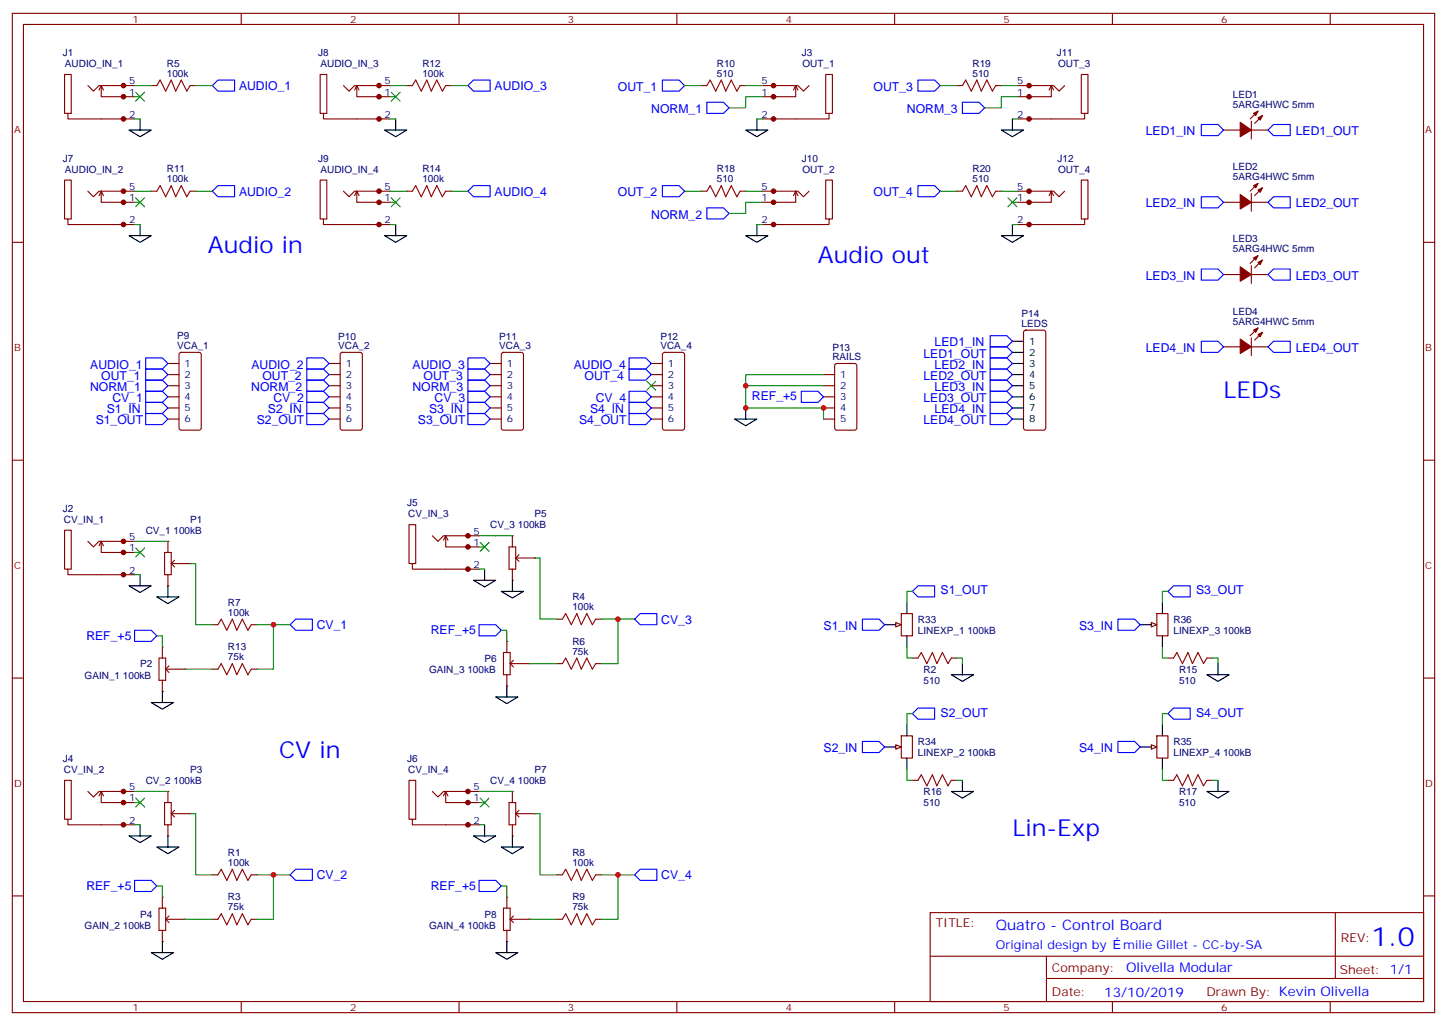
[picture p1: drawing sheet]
<svg xmlns="http://www.w3.org/2000/svg" width="460mm" height="325mm" viewBox="0 0 460 325" stroke-linecap="round" stroke-linejoin="round" font-family="sans-serif">
<g fill="none" stroke="#870000" stroke-width=".35">
<path d="M3.9 4.2h451.6v317.2h-451.6zM7.4 7.8h444.5v310.1h-444.5zM76.6 4.2v3.6M145.7 4.2v3.6M214.9 4.2v3.6M284 4.2v3.6M353.2 4.2v3.6M422.3 4.2v3.6M3.9 76.9h3.5M451.9 76.9h3.6M3.9 146h3.5M451.9 146h3.6"/>
<path d="M3.9 215.2h3.5M50.5 208.8h2.1v7.1h-2.1zM51.5 205.3v3.5M51.5 215.9v3.5M53 212.4h5.6M53.7 211.3l-1.1 1.1 1.1 1M67.4 212.4h1.8l1-1.8 1.8 3.5 1.8-3.5 1.4 3.5 1.7-3.5 1.8 3.5 1.1-1.7h1.7M451.9 215.2h3.6M3.9 284.3h3.5M295.3 289.6h156.6v28.3h-156.6zM423.9 289.7v20.8M451.9 284.3h3.6"/>
<path d="M76.6 317.9v3.5M145.7 317.9v3.5M214.9 317.9v3.5M284 317.9v3.5M295.3 303.5h156.5M332.2 310.5h119.6M332.2 303.5v14.1M353.2 317.9v3.5M422.3 317.9v3.5"/>
</g>
<g fill="#870000">
<circle cx="51.5" cy="219.4" r=".18"/>
<circle cx="51.5" cy="205.3" r=".18"/>
<circle cx="58.6" cy="212.4" r=".18"/>
</g>
<path d="M52.2 175.3h2.2v7.1h-2.2zM53.3 171.8v3.5M54.7 178.9h5.7M55.4 177.8l-1 1.1 1 1M53.3 182.4v3.5M67.4 198.3h1.8l1-1.8 1.8 3.5 1.8-3.5 1.4 3.5 1.7-3.5 1.8 3.5 1.1-1.7h1.7" fill="none" stroke="#870000" stroke-width=".35"/>
<g fill="#870000">
<circle cx="53.3" cy="185.9" r=".18"/>
<circle cx="53.3" cy="171.8" r=".18"/>
<circle cx="60.4" cy="178.9" r=".18"/>
</g>
<g fill="none" stroke="#870000" stroke-width=".35">
<path d="M21.6 36h1v-12.4h-2.1v12.4h1.1v1.7h21.1M27.9 27.2l1.8 1.7 1.7-1.7h11.3M32.1 27.2v3.5h10.6M32.1 27.2l.7 1.4M32.1 27.2l-.7 1.4M48 27.2h1.8l1-1.8 1.8 3.5 1.8-3.5 1.4 3.5 1.7-3.5 1.8 3.5 1.1-1.7h1.7M222.6 27.2h1.8l1.1-1.8 1.7 3.5 1.8-3.5 1.4 3.5 1.8-3.5 1.7 3.5 1.1-1.7h1.7M242 27.2h11.3l1.8 1.7 1.8-1.7M252.6 27.2v3.5h-10.6M252.6 27.2l-.7 1.4M252.6 27.2l.7 1.4M263.2 36h-1.1v-12.4h2.2v12.4h-1.1v1.7h-21.2"/>
<path d="M27.9 171.8l1.8 1.8 1.7-1.8h11.3M32.1 171.8v3.5h10.6M32.1 171.8l.7 1.4M32.1 171.8l-.7 1.4M21.6 180.6h1v-12.3h-2.1v12.3h1.1v1.8h21.1M289.7 208.8h1.7l1.1-1.7 1.8 3.5 1.7-3.5 1.4 3.5 1.8-3.5 1.8 3.5 1-1.8h1.8M21.6 260h1v-12.4h-2.1v12.4h1.1v1.8h21.1M27.9 251.2l1.8 1.7 1.7-1.7h11.3M32.1 251.2v3.5h10.6M32.1 251.2l.7 1.4M32.1 251.2l-.7 1.4M52.2 254.7h2.2v7.1h-2.2z"/>
<path d="M53.3 251.2v3.5M54.7 258.2h5.7M55.4 257.2l-1 1 1 1.1M53.3 261.8v3.5"/>
</g>
<g fill="#870000" stroke="#870000" stroke-width=".35">
<circle cx="39.2" cy="171.8" r=".71"/>
<circle cx="39.2" cy="175.3" r=".71"/>
<circle cx="39.2" cy="182.4" r=".71"/>
<circle cx="39.2" cy="27.2" r=".71"/>
<circle cx="39.2" cy="30.7" r=".71"/>
<circle cx="39.2" cy="37.7" r=".71"/>
<circle cx="245.6" cy="27.2" r=".71"/>
<circle cx="245.6" cy="30.7" r=".71"/>
<circle cx="245.6" cy="37.7" r=".71"/>
<circle cx="39.2" cy="251.2" r=".71"/>
<circle cx="39.2" cy="254.7" r=".71"/>
<circle cx="39.2" cy="261.8" r=".71"/>
</g>
<g fill="#870000">
<circle cx="53.3" cy="265.3" r=".18"/>
<circle cx="53.3" cy="251.2" r=".18"/>
<circle cx="60.4" cy="258.2" r=".18"/>
</g>
<path d="M67.4 277.6h1.8l1-1.7 1.8 3.5 1.8-3.5 1.4 3.5 1.7-3.5 1.8 3.5 1.1-1.8h1.7M50.5 288.2h2.1v7.1h-2.1zM51.5 284.7v3.5M51.5 295.3v3.5M53 291.7h5.6M53.7 290.7l-1.1 1 1.1 1.1" fill="none" stroke="#870000" stroke-width=".35"/>
<g fill="#870000">
<circle cx="51.5" cy="298.8" r=".18"/>
<circle cx="51.5" cy="284.7" r=".18"/>
<circle cx="58.6" cy="291.7" r=".18"/>
</g>
<path d="M130.9 178.9h1.1v-12.4h-2.1v12.4h1v1.7h21.2M137.3 170l1.7 1.8 1.8-1.8h11.3M141.5 170v3.6h10.6M141.5 170l.7 1.4M141.5 170l-.7 1.4M161.6 173.6h2.1v7h-2.1zM162.7 170v3.6M164.1 177.1h5.6M164.8 176l-1.1 1.1 1.1 1.1M162.7 180.6v3.5M67.4 291.7h1.8l1-1.7 1.8 3.5 1.8-3.5 1.4 3.5 1.7-3.5 1.8 3.5 1.1-1.8h1.7" fill="none" stroke="#870000" stroke-width=".35"/>
<g fill="#870000" stroke="#870000" stroke-width=".35">
<circle cx="148.6" cy="170" r=".71"/>
<circle cx="148.6" cy="173.6" r=".71"/>
<circle cx="148.6" cy="180.6" r=".71"/>
</g>
<g fill="#870000">
<circle cx="162.7" cy="184.1" r=".18"/>
<circle cx="162.7" cy="170" r=".18"/>
<circle cx="169.7" cy="177.1" r=".18"/>
</g>
<path d="M176.8 196.5h1.7l1.1-1.8 1.8 3.6 1.7-3.6 1.4 3.6 1.8-3.6 1.8 3.6 1-1.8h1.8M159.8 207.1h2.2v7h-2.2zM160.9 203.6v3.5M160.9 214.1v3.6M162.3 210.6h5.7M163 209.5l-1 1.1 1 1.1" fill="none" stroke="#870000" stroke-width=".35"/>
<g fill="#870000">
<circle cx="160.9" cy="217.7" r=".18"/>
<circle cx="160.9" cy="203.6" r=".18"/>
<circle cx="168" cy="210.6" r=".18"/>
</g>
<path d="M176.8 210.6h1.7l1.1-1.8 1.8 3.6 1.7-3.6 1.4 3.6 1.8-3.6 1.8 3.6 1-1.8h1.8M130.9 260h1.1v-12.4h-2.1v12.4h1v1.8h21.2M137.3 251.2l1.7 1.7 1.8-1.7h11.3M141.5 251.2v3.5h10.6M141.5 251.2l.7 1.4M141.5 251.2l-.7 1.4M161.6 254.7h2.1v7.1h-2.1zM162.7 251.2v3.5M164.1 258.2h5.6M164.8 257.2l-1.1 1 1.1 1.1M162.7 261.8v3.5" fill="none" stroke="#870000" stroke-width=".35"/>
<g fill="#870000" stroke="#870000" stroke-width=".35">
<circle cx="148.6" cy="251.2" r=".71"/>
<circle cx="148.6" cy="254.7" r=".71"/>
<circle cx="148.6" cy="261.8" r=".71"/>
</g>
<g fill="#870000">
<circle cx="162.7" cy="265.3" r=".18"/>
<circle cx="162.7" cy="251.2" r=".18"/>
<circle cx="169.7" cy="258.2" r=".18"/>
</g>
<path d="M176.8 277.6h1.7l1.1-1.7 1.8 3.5 1.7-3.5 1.4 3.5 1.8-3.5 1.8 3.5 1-1.8h1.8M159.8 288.2h2.2v7.1h-2.2zM160.9 284.7v3.5M160.9 295.3v3.5M162.3 291.7h5.7M163 290.7l-1 1 1 1.1" fill="none" stroke="#870000" stroke-width=".35"/>
<g fill="#870000">
<circle cx="160.9" cy="298.8" r=".18"/>
<circle cx="160.9" cy="284.7" r=".18"/>
<circle cx="168" cy="291.7" r=".18"/>
</g>
<g fill="none" stroke="#870000" stroke-width=".35">
<path d="M102.7 36h1.1v-12.4h-2.2v12.4h1.1v1.7h21.2M109 27.2l1.8 1.7 1.8-1.7h11.3M113.3 27.2v3.5h10.6M113.3 27.2l.7 1.4M113.3 27.2l-.7 1.4M129.2 27.2h1.7l1.1-1.8 1.7 3.5 1.8-3.5 1.4 3.5 1.8-3.5 1.7 3.5 1.1-1.7h1.8M303.8 27.2h1.7l1.1-1.8 1.8 3.5 1.7-3.5 1.4 3.5 1.8-3.5 1.8 3.5 1-1.7h1.8M323.2 27.2h11.3l1.7 1.7 1.8-1.7M333.8 27.2v3.5h-10.6M333.8 27.2l-.7 1.4M333.8 27.2l.7 1.4M344.3 36h-1v-12.4h2.1v12.4h-1.1v1.7h-21.1"/>
<path d="M397.3 38.5v5.6M399.4 35.3l-2.5 2.4M400.8 36.7l-2.5 2.5M388.4 41.3h5.3M397.3 41.3h5.3M399.4 58.2l-2.5 2.5M400.8 59.6l-2.5 2.5M21.6 69.5h1v-12.3h-2.1v12.3h1.1v1.8h21.1M27.9 60.7l1.8 1.7 1.7-1.7h11.3M32.1 60.7v3.5h10.6M32.1 60.7l.7 1.4M32.1 60.7l-.7 1.4"/>
<path d="M48 60.7h1.8l1-1.8 1.8 3.5 1.8-3.5 1.4 3.5 1.7-3.5 1.8 3.5 1.1-1.7h1.7M102.7 69.5h1.1v-12.3h-2.2v12.3h1.1v1.8h21.2M109 60.7l1.8 1.7 1.8-1.7h11.3M113.3 60.7v3.5h10.6M113.3 60.7l.7 1.4M113.3 60.7l-.7 1.4M129.2 60.7h1.7l1.1-1.8 1.7 3.5 1.8-3.5 1.4 3.5 1.8-3.5 1.7 3.5 1.1-1.7h1.8M222.6 60.7h1.8l1.1-1.8 1.7 3.5 1.8-3.5 1.4 3.5 1.8-3.5 1.7 3.5 1.1-1.7h1.7M242 60.7h11.3l1.8 1.7 1.8-1.7M252.6 60.7v3.5h-10.6M252.6 60.7l-.7 1.4M252.6 60.7l.7 1.4"/>
<path d="M263.2 69.5h-1.1v-12.3h2.2v12.3h-1.1v1.8h-21.2M303.8 60.7h1.7l1.1-1.8 1.8 3.5 1.7-3.5 1.4 3.5 1.8-3.5 1.8 3.5 1-1.7h1.8M323.2 60.7h11.3l1.7 1.7 1.8-1.7M333.8 60.7v3.5h-10.6M333.8 60.7l-.7 1.4M333.8 60.7l.7 1.4M344.3 69.5h-1v-12.3h2.1v12.3h-1.1v1.8h-21.1M388.4 64.2h5.3M397.3 64.2h5.3M397.3 61.4v5.6M388.4 87.1h5.3M397.3 84.3v5.7"/>
<path d="M397.3 87.1h5.3M399.4 81.1l-2.5 2.5M400.8 82.6l-2.5 2.4M53.3 115.4h3.5M53.3 118.9h3.5M57.1 112l.4-.2h5.7l.6 .5 .1 23.5-.5 .7h-5.9l-.6-.4-.1-23.6zM104.5 115.4h3.5M104.5 118.9h3.5M108.2 112l.5-.2h5.6l.7 .5v23.5l-.4 .7h-5.9l-.7-.4v-23.6zM155.6 115.4h3.5M155.6 118.9h3.5M159.4 112l.4-.2h5.7l.6 .5 .1 23.5-.5 .7h-5.9l-.6-.4-.1-23.6z"/>
<path d="M206.8 115.4h3.5M206.8 118.9h3.5M210.5 112l.5-.2h5.6l.7 .5v23.5l-.4 .7h-5.9l-.7-.4v-23.6zM261.4 118.9h3.6M265.2 115.6l.5-.2h5.6l.7 .4v20l-.4 .7h-5.9l-.7-.4v-20zM388.4 110.1h5.3M397.3 107.2v5.7M397.3 110.1h5.3M399.4 104.1l-2.5 2.4M400.8 105.5l-2.5 2.5M53.3 122.4h3.5M53.3 125.9h3.5"/>
<path d="M53.3 129.5h3.5M53.3 133h3.5M104.5 122.4h3.5M104.5 125.9h3.5M104.5 129.5h3.5M104.5 133h3.5M155.6 122.4h3.5M155.6 125.9h3.5M155.6 129.5h3.5M155.6 133h3.5M206.8 122.4h3.5M206.8 125.9h3.5"/>
<path d="M206.8 129.5h3.5M206.8 133h3.5M261.4 122.4h3.6M261.4 125.9h3.6M261.4 129.5h3.6M261.4 133h3.6M286.1 194.7h3.6v7.1h-3.6zM370.8 208.8h1.8l1-1.7 1.8 3.5 1.8-3.5 1.4 3.5 1.7-3.5 1.8 3.5 1.1-1.8h1.7M289.7 247.6h1.7l1.1-1.7 1.8 3.5 1.7-3.5 1.4 3.5 1.8-3.5 1.8 3.5 1-1.8h1.8M370.8 247.6h1.8l1-1.7 1.8 3.5 1.8-3.5 1.4 3.5 1.7-3.5 1.8 3.5 1.1-1.8h1.7M176.8 291.7h1.7l1.1-1.7 1.8 3.5 1.7-3.5 1.4 3.5 1.8-3.5 1.8 3.5 1-1.8h1.8"/>
</g>
<g fill="#870000" stroke="#870000" stroke-width=".35">
<path d="M399.4 37.4l1.4-.7-.7 1.4z"/>
<path d="M398 36l1.4-.7-.7 1.4z"/>
<path d="M393.7 38.8l3.6 2.5-3.6 2.1z"/>
<path d="M399.4 60.3l1.4-.7-.7 1.4z"/>
<path d="M398 58.9l1.4-.7-.7 1.4z"/>
<path d="M393.7 61.7l3.6 2.5-3.6 2.1z"/>
<path d="M399.4 83.3l1.4-.7-.7 1.4z"/>
<path d="M398 81.8l1.4-.7-.7 1.5z"/>
<path d="M393.7 84.7l3.6 2.4-3.6 2.2z"/>
<path d="M399.4 106.2l1.4-.7-.7 1.4z"/>
<path d="M398 104.8l1.4-.7-.7 1.4z"/>
<path d="M393.7 107.6l3.6 2.5-3.6 2.1z"/>
<circle cx="39.2" cy="60.7" r=".71"/>
<circle cx="39.2" cy="64.2" r=".71"/>
<circle cx="39.2" cy="71.3" r=".71"/>
<circle cx="120.3" cy="27.2" r=".71"/>
<circle cx="120.3" cy="30.7" r=".71"/>
<circle cx="120.3" cy="37.7" r=".71"/>
<circle cx="120.3" cy="60.7" r=".71"/>
<circle cx="120.3" cy="64.2" r=".71"/>
<circle cx="120.3" cy="71.3" r=".71"/>
<circle cx="245.6" cy="60.7" r=".71"/>
<circle cx="245.6" cy="64.2" r=".71"/>
<circle cx="245.6" cy="71.3" r=".71"/>
<circle cx="326.7" cy="27.2" r=".71"/>
<circle cx="326.7" cy="30.7" r=".71"/>
<circle cx="326.7" cy="37.7" r=".71"/>
<circle cx="326.7" cy="60.7" r=".71"/>
<circle cx="326.7" cy="64.2" r=".71"/>
<circle cx="326.7" cy="71.3" r=".71"/>
</g>
<path d="M284.4 197.6l1.7 .7-1.7 .7z" fill="#f0f0f0" stroke="#870000" stroke-width=".35"/>
<path d="M280.8 198.3h3.6M287.9 191.2v3.5M287.9 201.8v3.5" fill="none" stroke="#000" stroke-width=".35"/>
<path d="M286.1 233.5h3.6v7.1h-3.6z" fill="none" stroke="#870000" stroke-width=".35"/>
<path d="M284.4 236.4l1.7 .7-1.7 .7z" fill="#f0f0f0" stroke="#870000" stroke-width=".35"/>
<path d="M280.8 237.1h3.6M287.9 230v3.5M287.9 240.6v3.5" fill="none" stroke="#000" stroke-width=".35"/>
<path d="M367.3 233.5h3.5v7.1h-3.5z" fill="none" stroke="#870000" stroke-width=".35"/>
<path d="M365.5 236.4l1.8 .7-1.8 .7z" fill="#f0f0f0" stroke="#870000" stroke-width=".35"/>
<path d="M362 237.1h3.5M369 230v3.5M369 240.6v3.5" fill="none" stroke="#000" stroke-width=".35"/>
<path d="M367.3 194.7h3.5v7.1h-3.5z" fill="none" stroke="#870000" stroke-width=".35"/>
<path d="M365.5 197.6l1.8 .7-1.8 .7z" fill="#f0f0f0" stroke="#870000" stroke-width=".35"/>
<g fill="none" stroke="#000" stroke-width=".35">
<path d="M44.5 37.7v3.6M125.6 37.7v3.6M240.3 37.7v3.6M321.4 37.7v3.6M41 41.3h7l-3.5 2.1zM122.1 41.3h7.1l-3.6 2.1zM236.7 41.3h7.1l-3.5 2.1zM317.9 41.3h7l-3.5 2.1zM41 74.8h7l-3.5 2.1zM44.5 71.3v3.5M122.1 74.8h7.1l-3.6 2.1zM125.6 71.3v3.5"/>
<path d="M236.7 74.8h7.1l-3.5 2.1zM240.3 71.3v3.5M317.9 74.8h7l-3.5 2.1zM321.4 71.3v3.5M321.4 108.3h3.5M321.4 111.8h3.5M321.4 115.4h3.5M321.4 118.9h3.5M233.2 133h7.1l-3.6 2.1zM236.7 129.5v3.5M321.4 122.4h3.5M321.4 125.9h3.5"/>
<path d="M321.4 129.5h3.5M321.4 133h3.5M41 185.9h7l-3.5 2.1zM44.5 182.4v3.5M49.8 189.4h7l-3.5 2.2zM53.3 185.9v3.5M150.3 184.1h7.1l-3.6 2.2zM153.8 180.6v3.5M159.1 187.7h7.1l-3.5 2.1zM162.7 184.1v3.6M362 198.3h3.5M369 191.2v3.5"/>
<path d="M51.5 219.4v3.6M160.9 217.7v3.5M302 214.1h7.1l-3.6 2.2zM305.5 210.6v3.5M369 201.8v3.5M383.2 214.1h7l-3.5 2.2zM386.7 210.6v3.5M48 223h7.1l-3.6 2.1zM157.4 221.2h7l-3.5 2.1zM302 251.2h7.1l-3.6 2.1zM305.5 247.6v3.6M383.2 251.2h7l-3.5 2.1z"/>
<path d="M386.7 247.6v3.6M41 265.3h7l-3.5 2.1zM44.5 261.8v3.5M49.8 268.8h7l-3.5 2.1zM53.3 265.3v3.5M150.3 265.3h7.1l-3.6 2.1zM153.8 261.8v3.5M159.1 268.8h7.1l-3.5 2.1zM162.7 265.3v3.5M51.5 298.8v3.5M160.9 298.8v3.5M48 302.3h7.1l-3.6 2.1z"/>
<path d="M157.4 302.3h7l-3.5 2.1z"/>
</g>
<path d="M325.2 105l.4-.2h5.7l.5 .2 .2 .5v30.3l-.2 .5-.5 .2h-5.7l-.4-.2-.3-.5v-30.3z" fill="none" stroke="#870000" stroke-width=".35"/>
<g fill="none" stroke="#00f" stroke-width=".35">
<path d="M67.4 27.2l1.8-1.8h5.3v3.5h-5.3zM148.6 27.2l1.7-1.8h5.3v3.5h-5.3zM210.3 25.4h5.3l1.7 1.8-1.7 1.7h-5.3zM224.4 32.5h5.3l1.8 1.7-1.8 1.8h-5.3zM291.4 25.4h5.3l1.8 1.8-1.8 1.7h-5.3zM305.5 32.5h5.3l1.8 1.7-1.8 1.8h-5.3zM381.4 39.5h5.3l1.7 1.8-1.7 1.7h-5.3zM404.3 39.5h5.3v3.5h-5.3l-1.7-1.7zM69.2 58.9h5.3v3.5h-5.3l-1.8-1.7zM150.3 58.9h5.3v3.5h-5.3l-1.7-1.7zM210.3 58.9h5.3l1.7 1.8-1.7 1.7h-5.3zM291.4 58.9h5.3l1.8 1.8-1.8 1.7h-5.3z"/>
<path d="M224.4 66h5.3l1.8 1.7-1.8 1.8h-5.3zM381.4 62.4h5.3l1.7 1.8-1.7 1.8h-5.3zM404.3 62.4h5.3v3.6h-5.3l-1.7-1.8zM381.4 85.4h5.3l1.7 1.7-1.7 1.8h-5.3zM402.6 87.1l1.7-1.7h5.3v3.5h-5.3zM46.2 117.1h5.3l1.8 1.8-1.8 1.8h-5.3zM46.2 113.6h5.3l1.8 1.8-1.8 1.7h-5.3zM97.4 117.1h5.3l1.8 1.8-1.8 1.8h-5.3zM97.4 113.6h5.3l1.8 1.8-1.8 1.7h-5.3zM148.6 113.6h5.2l1.8 1.8-1.8 1.7h-5.2zM148.6 117.1h5.2l1.8 1.8-1.8 1.8h-5.2zM199.7 117.1h5.3l1.8 1.8-1.8 1.8h-5.3z"/>
<path d="M199.7 113.6h5.3l1.8 1.8-1.8 1.7h-5.3zM314.4 117.1h5.3l1.7 1.8-1.7 1.8h-5.3zM314.4 113.6h5.3l1.7 1.8-1.7 1.7h-5.3zM314.4 110.1h5.3l1.7 1.7-1.7 1.8h-5.3zM314.4 106.5h5.3l1.7 1.8-1.7 1.8h-5.3zM381.4 108.3h5.3l1.7 1.8-1.7 1.7h-5.3zM402.6 110.1l1.7-1.8h5.3v3.5h-5.3zM46.2 131.2h5.3l1.8 1.8-1.8 1.8h-5.3zM46.2 127.7h5.3l1.8 1.8-1.8 1.7h-5.3zM46.2 124.2h5.3l1.8 1.7-1.8 1.8h-5.3zM46.2 120.7h5.3l1.8 1.7-1.8 1.8h-5.3zM97.4 131.2h5.3l1.8 1.8-1.8 1.8h-5.3z"/>
<path d="M97.4 127.7h5.3l1.8 1.8-1.8 1.7h-5.3zM97.4 120.7h5.3l1.8 1.7-1.8 1.8h-5.3zM97.4 124.2h5.3l1.8 1.7-1.8 1.8h-5.3zM148.6 131.2h5.2l1.8 1.8-1.8 1.8h-5.2zM148.6 127.7h5.2l1.8 1.8-1.8 1.7h-5.2zM148.6 120.7h5.2l1.8 1.7-1.8 1.8h-5.2zM148.6 124.2h5.2l1.8 1.7-1.8 1.8h-5.2zM199.7 124.2h5.3l1.8 1.7-1.8 1.8h-5.3zM199.7 127.7h5.3l1.8 1.8-1.8 1.7h-5.3zM199.7 131.2h5.3l1.8 1.8-1.8 1.8h-5.3zM254.4 124.2h5.3l1.7 1.7-1.7 1.8h-5.3zM314.4 120.7h5.3l1.7 1.7-1.7 1.8h-5.3z"/>
<path d="M314.4 124.2h5.3l1.7 1.7-1.7 1.8h-5.3zM314.4 127.7h5.3l1.7 1.8-1.7 1.7h-5.3zM314.4 131.2h5.3l1.7 1.8-1.7 1.8h-5.3zM92.1 198.3l1.8-1.8h5.3v3.5h-5.3zM152.1 198.3h5.3l1.7 1.7-1.7 1.8h-5.3zM201.5 196.5l1.7-1.8h5.3v3.6h-5.3zM273.8 196.5h5.3l1.7 1.8-1.7 1.7h-5.3zM289.7 187.7l1.7-1.8h5.3v3.5h-5.3zM354.9 196.5h5.3l1.8 1.8-1.8 1.7h-5.3zM370.8 187.7l1.8-1.8h5.3v3.5h-5.3zM42.7 200h5.3l1.8 1.8-1.8 1.8h-5.3zM273.8 235.3h5.3l1.7 1.8-1.7 1.7h-5.3z"/>
<path d="M289.7 226.5l1.7-1.8h5.3v3.5h-5.3zM354.9 235.3h5.3l1.8 1.8-1.8 1.7h-5.3zM370.8 226.5l1.8-1.8h5.3v3.5h-5.3zM42.7 279.4h5.3l1.8 1.8-1.8 1.7h-5.3zM92.1 277.6l1.8-1.7h5.3v3.5h-5.3zM152.1 279.4h5.3l1.7 1.8-1.7 1.7h-5.3zM201.5 277.6l1.7-1.7h5.3v3.5h-5.3z"/>
</g>
<g fill="none" stroke="#008700" stroke-width=".35">
<path d="M42.7 27.2h5.3M42.7 30.7h1.8M42.7 37.7h1.8M62.1 27.2h5.3M123.9 27.2h5.3M123.9 30.7h1.7M123.9 37.7h1.7M143.3 27.2h5.3M217.3 27.2h5.3M236.7 27.2h5.3M240.3 37.7h1.7M242 30.7h-5.3v3.5h-5.2"/>
<path d="M298.5 27.2h5.3M317.9 27.2h5.3M321.4 37.7h1.8M323.2 30.7h-5.3v3.5h-5.3M42.7 60.7h5.3M42.7 71.3h1.8M42.7 64.2h1.8M62.1 60.7h5.3M123.9 60.7h5.3M123.9 71.3h1.7M123.9 64.2h1.7M143.3 60.7h5.3"/>
<path d="M217.3 60.7h5.3M236.7 60.7h5.3M240.3 71.3h1.7M242 64.2h-5.3v3.5h-5.2M298.5 60.7h5.3M317.9 60.7h5.3M321.4 71.3h1.8M321.4 64.2h1.8M261.4 118.9h-24.7v3.5M261.4 122.4h-24.7v7.1h24.7v3.5M42.7 171.8h10.6M42.7 175.3h1.8"/>
<path d="M60.4 178.9h1.7v19.4h5.3M152.1 173.6h1.7M152.1 170h10.6M169.7 177.1h1.8v19.4h5.3M42.7 182.4h1.8M81.5 198.3h5.3v14.1h-5.3M86.8 198.3h5.3M152.1 180.6h1.7M190.9 196.5h5.3v14.1h-5.3M196.2 196.5h5.3M289.7 187.7h-1.8v3.5M370.8 187.7h-1.8v3.5"/>
<path d="M49.8 201.8h1.7v3.5M58.6 212.4h8.8M159.1 200h1.8v3.6M168 210.6h8.8M287.9 205.3v3.5h1.8M303.8 208.8h1.7v1.8M369 205.3v3.5h1.8M384.9 208.8h1.8v1.8M289.7 226.5h-1.8v3.5M370.8 226.5h-1.8v3.5M42.7 254.7h1.8M42.7 251.2h10.6"/>
<path d="M60.4 258.2h1.7v19.4h5.3M152.1 254.7h1.7M152.1 251.2h10.6M169.7 258.2h1.8v19.4h5.3M287.9 244.1v3.5h1.8M303.8 247.6h1.7M369 244.1v3.5h1.8M384.9 247.6h1.8M42.7 261.8h1.8M81.5 277.6h5.3v14.1h-5.3M86.8 277.6h5.3M152.1 261.8h1.7"/>
<path d="M190.9 277.6h5.3v14.1h-5.3M196.2 277.6h5.3M49.8 281.2h1.7v3.5M58.6 291.7h8.8M159.1 281.2h1.8v3.5M168 291.7h8.8"/>
</g>
<g fill="#c00">
<circle cx="236.7" cy="122.4" r=".88"/>
<circle cx="261.4" cy="129.5" r=".88"/>
<circle cx="236.7" cy="129.5" r=".88"/>
<circle cx="196.2" cy="277.6" r=".88"/>
<circle cx="86.8" cy="277.6" r=".88"/>
<circle cx="86.8" cy="198.3" r=".88"/>
<circle cx="196.2" cy="196.5" r=".88"/>
</g>
<g fill="#c00" stroke="#008700" stroke-width=".35">
<path d="M43.1 173.9l2.8 2.8zM43.1 176.7l2.8-2.8z"/>
<path d="M43.1 29.3l2.8 2.8zM43.1 32.1l2.8-2.8z"/>
<path d="M43.1 253.3l2.8 2.8zM43.1 256.1l2.8-2.8z"/>
<path d="M152.4 172.2l2.9 2.8zM155.3 172.2l-2.9 2.8z"/>
<path d="M152.4 253.3l2.9 2.8zM155.3 253.3l-2.9 2.8z"/>
<path d="M43.1 62.8l2.8 2.8zM43.1 65.6l2.8-2.8z"/>
<path d="M124.2 29.3l2.8 2.8zM127 29.3l-2.8 2.8z"/>
<path d="M124.2 62.8l2.8 2.8zM124.2 65.6l2.8-2.8z"/>
<path d="M320 62.8l2.8 2.8zM320 65.6l2.8-2.8z"/>
<path d="M205.4 121l2.8 2.8zM208.2 121l-2.8 2.8z"/>
</g>
<text font-size="8.5" fill="#00f" x="435.4" y="300.3">1.0</text>
<g font-size="7.4" fill="#00f">
<text x="66" y="80.4">Audio in</text>
<text x="259.7" y="83.6">Audio out</text>
<text x="388.4" y="126.4">LEDs</text>
<text x="88.6" y="240.6">CV in</text>
<text x="321.4" y="265.3">Lin-Exp</text>
</g>
<text font-size="4.6" fill="#00f" x="316.1" y="295.3">Quatro - Control Board</text>
<g font-size="4.2" fill="#00f">
<text x="357.5" y="308.5">Olivella Modular</text>
<text x="350.6" y="316.3">13/10/2019</text>
</g>
<g font-size="3.9" fill="#00f">
<text x="75.9" y="28.5">AUDIO_1</text>
<text x="157" y="28.5">AUDIO_3</text>
<text x="196.2" y="28.8">OUT_1</text>
<text x="277.3" y="28.8">OUT_3</text>
<text x="206.8" y="35.9">NORM_1</text>
<text x="287.9" y="35.9">NORM_3</text>
<text x="363.8" y="42.9">LED1_IN</text>
<text x="411.4" y="42.9">LED1_OUT</text>
<text x="75.9" y="62.1">AUDIO_2</text>
<text x="157" y="62.1">AUDIO_4</text>
<text x="196.2" y="62.3">OUT_2</text>
<text x="277.3" y="62.3">OUT_4</text>
<text x="363.8" y="65.8">LED2_IN</text>
<text x="411.4" y="65.8">LED2_OUT</text>
<text x="206.8" y="69.4">NORM_2</text>
<text x="363.8" y="88.8">LED3_IN</text>
<text x="411.4" y="88.8">LED3_OUT</text>
<text x="293.2" y="113.5">LED1_OUT</text>
<text x="296.7" y="109.9">LED1_IN</text>
<text x="363.8" y="111.7">LED4_IN</text>
<text x="411.4" y="111.7">LED4_OUT</text>
<text x="28.7" y="117">AUDIO_1</text>
<text x="79.8" y="117">AUDIO_2</text>
<text x="131" y="117">AUDIO_3</text>
<text x="182.1" y="117">AUDIO_4</text>
<text x="296.7" y="117">LED2_IN</text>
<text x="28.6" y="124.1">NORM_1</text>
<text x="32.1" y="120.5">OUT_1</text>
<text x="79.8" y="124.1">NORM_2</text>
<text x="83.3" y="120.5">OUT_2</text>
<text x="130.9" y="124.1">NORM_3</text>
<text x="134.5" y="120.5">OUT_3</text>
<text x="185.6" y="120.5">OUT_4</text>
<text x="293.2" y="120.5">LED2_OUT</text>
<text x="296.7" y="124">LED3_IN</text>
<text x="33.9" y="131.1">S1_IN</text>
<text x="35.7" y="127.6">CV_1</text>
<text x="85.1" y="131.1">S2_IN</text>
<text x="86.8" y="127.6">CV_2</text>
<text x="136.2" y="131.1">S3_IN</text>
<text x="138" y="127.6">CV_3</text>
<text x="187.4" y="131.1">S4_IN</text>
<text x="189.1" y="127.6">CV_4</text>
<text x="238.7" y="126.9">REF_+5</text>
<text x="293.2" y="127.6">LED3_OUT</text>
<text x="296.7" y="131.1">LED4_IN</text>
<text x="30.4" y="134.6">S1_OUT</text>
<text x="81.5" y="134.6">S2_OUT</text>
<text x="132.7" y="134.6">S3_OUT</text>
<text x="183.8" y="134.6">S4_OUT</text>
<text x="293.2" y="134.6">LED4_OUT</text>
<text x="298.6" y="188.6">S1_OUT</text>
<text x="379.7" y="188.6">S3_OUT</text>
<text x="209.9" y="197.9">CV_3</text>
<text x="27.4" y="203">REF_+5</text>
<text x="100.6" y="199.6">CV_1</text>
<text x="136.8" y="201.3">REF_+5</text>
<text x="261.4" y="199.9">S1_IN</text>
<text x="342.6" y="199.9">S3_IN</text>
<text x="298.6" y="227.4">S2_OUT</text>
<text x="379.7" y="227.4">S4_OUT</text>
<text x="261.4" y="238.7">S2_IN</text>
<text x="342.6" y="238.7">S4_IN</text>
<text x="100.6" y="279">CV_2</text>
<text x="209.9" y="279">CV_4</text>
<text x="27.4" y="282.4">REF_+5</text>
<text x="136.8" y="282.4">REF_+5</text>
<text x="316.1" y="301.3">Original design by</text>
<text x="356.6" y="301.3">milie Gillet - CC-by-SA</text>
</g>
<g font-size="3.9" fill="#800">
<text x="297.1" y="294.2">TITLE:</text>
<text x="425.7" y="298.9">REV:</text>
<text x="334" y="308.4">Company:</text>
<text x="425.4" y="309">Sheet: 1/1</text>
<text x="334" y="316.1">Date:</text>
<text x="383" y="316.2">Drawn By: Kevin Olivella</text>
</g>
<g font-size="3.2" fill="#800">
<text x="42" y="7.2">1</text>
<text x="111.2" y="7.2">2</text>
<text x="180.3" y="7.2">3</text>
<text x="249.4" y="7.2">4</text>
<text x="318.6" y="7.2">5</text>
<text x="387.7" y="7.2">6</text>
<text x="4.4" y="42.3">A</text>
<text x="452.5" y="42.3">A</text>
<text x="4.4" y="111.5">B</text>
<text x="452.5" y="111.5">B</text>
<text x="4.4" y="180.6">C</text>
<text x="452.5" y="180.6">C</text>
<text x="4.4" y="249.8">D</text>
<text x="452.5" y="249.8">D</text>
<text x="42" y="320.9">1</text>
<text x="111.2" y="320.9">2</text>
<text x="180.3" y="320.9">3</text>
<text x="249.4" y="320.9">4</text>
<text x="318.6" y="320.9">5</text>
<text x="387.7" y="320.9">6</text>
</g>
<g font-size="3.2" fill="#000080">
<text x="19.9" y="17.8">J1</text>
<text x="101.1" y="17.8">J8</text>
<text x="254.5" y="17.8">J3</text>
<text x="335.5" y="17.8">J11</text>
<text x="20.6" y="21.4">AUDIO_IN_1</text>
<text x="53" y="21.2">R5</text>
<text x="101.7" y="21.4">AUDIO_IN_3</text>
<text x="134.1" y="21.2">R12</text>
<text x="227.6" y="21.2">R10</text>
<text x="254.8" y="21.3">OUT_1</text>
<text x="308.7" y="21.2">R19</text>
<text x="335.9" y="21.3">OUT_3</text>
<text x="41" y="26.8">5</text>
<text x="53" y="24.3">100k</text>
<text x="122.1" y="26.8">5</text>
<text x="134.1" y="24.3">100k</text>
<text x="227.6" y="24.3">510</text>
<text x="241.8" y="26.8">5</text>
<text x="308.7" y="24.3">510</text>
<text x="322.9" y="26.8">5</text>
<text x="41" y="30.3">1</text>
<text x="122.1" y="30.3">1</text>
<text x="241.8" y="30.3">1</text>
<text x="322.9" y="30.3">1</text>
<text x="391.4" y="34.2">5ARG4HWC 5mm</text>
<text x="391.4" y="31">LED1</text>
<text x="41" y="37.4">2</text>
<text x="122.1" y="37.4">2</text>
<text x="241.8" y="37.4">2</text>
<text x="322.9" y="37.4">2</text>
<text x="19.9" y="51.3">J7</text>
<text x="101.1" y="51.3">J9</text>
<text x="254.6" y="51.3">J10</text>
<text x="335.7" y="51.3">J12</text>
<text x="391.4" y="54">LED2</text>
<text x="20.6" y="54.9">AUDIO_IN_2</text>
<text x="53" y="57.9">100k</text>
<text x="53" y="54.7">R11</text>
<text x="101.7" y="54.9">AUDIO_IN_4</text>
<text x="134.1" y="57.9">100k</text>
<text x="134.1" y="54.7">R14</text>
<text x="227.6" y="57.9">510</text>
<text x="227.6" y="54.7">R18</text>
<text x="254.8" y="54.9">OUT_2</text>
<text x="308.7" y="57.9">510</text>
<text x="308.7" y="54.7">R20</text>
<text x="335.9" y="54.9">OUT_4</text>
<text x="391.4" y="57.2">5ARG4HWC 5mm</text>
<text x="41" y="63.9">1</text>
<text x="41" y="60.3">5</text>
<text x="122.1" y="63.9">1</text>
<text x="122.1" y="60.3">5</text>
<text x="241.8" y="63.9">1</text>
<text x="241.8" y="60.3">5</text>
<text x="322.9" y="63.9">1</text>
<text x="322.9" y="60.3">5</text>
<text x="41" y="70.9">2</text>
<text x="122.1" y="70.9">2</text>
<text x="241.8" y="70.9">2</text>
<text x="322.9" y="70.9">2</text>
<text x="391.4" y="76.9">LED3</text>
<text x="391.4" y="80.1">5ARG4HWC 5mm</text>
<text x="324.3" y="100.5">P14</text>
<text x="391.4" y="99.8">LED4</text>
<text x="56.2" y="107.5">P9</text>
<text x="107.4" y="107.8">P10</text>
<text x="158.5" y="107.8">P11</text>
<text x="209.7" y="107.8">P12</text>
<text x="324.3" y="103.7">LEDS</text>
<text x="391.4" y="103">5ARG4HWC 5mm</text>
<text x="56.2" y="110.8">VCA_1</text>
<text x="107.4" y="110.8">VCA_2</text>
<text x="158.5" y="110.8">VCA_3</text>
<text x="209.7" y="110.8">VCA_4</text>
<text x="264.3" y="111.4">P13</text>
<text x="58.6" y="116.4">1</text>
<text x="58.6" y="119.9">2</text>
<text x="109.7" y="116.4">1</text>
<text x="109.7" y="119.9">2</text>
<text x="160.9" y="116.4">1</text>
<text x="160.9" y="119.9">2</text>
<text x="212.1" y="116.4">1</text>
<text x="212.1" y="119.9">2</text>
<text x="264.3" y="114.3">RAILS</text>
<text x="266.7" y="119.9">1</text>
<text x="58.6" y="123.5">3</text>
<text x="109.7" y="123.5">3</text>
<text x="160.9" y="123.5">3</text>
<text x="212.1" y="123.5">3</text>
<text x="266.7" y="123.5">2</text>
<text x="58.6" y="127">4</text>
<text x="58.6" y="130.5">5</text>
<text x="109.7" y="127">4</text>
<text x="109.7" y="130.5">5</text>
<text x="160.9" y="127">4</text>
<text x="160.9" y="130.5">5</text>
<text x="212.1" y="127">4</text>
<text x="212.1" y="130.5">5</text>
<text x="266.7" y="127">3</text>
<text x="266.7" y="130.5">4</text>
<text x="58.6" y="134.1">6</text>
<text x="109.7" y="134.1">6</text>
<text x="160.9" y="134.1">6</text>
<text x="212.1" y="134.1">6</text>
<text x="266.7" y="134.1">5</text>
<text x="129.3" y="160.7">J5</text>
<text x="19.9" y="162.5">J2</text>
<text x="20.3" y="166">CV_IN_1</text>
<text x="60.4" y="166">P1</text>
<text x="129.6" y="164.2">CV_IN_3</text>
<text x="155.6" y="167.7">CV_3 100kB</text>
<text x="169.7" y="164.2">P5</text>
<text x="41" y="171.4">5</text>
<text x="46.2" y="169.5">CV_1 100kB</text>
<text x="150.3" y="173.2">1</text>
<text x="150.3" y="169.7">5</text>
<text x="41" y="175">1</text>
<text x="41" y="182">2</text>
<text x="150.3" y="180.3">2</text>
<text x="181.7" y="190.5">R4</text>
<text x="72.4" y="195.4">100k</text>
<text x="72.4" y="192.3">R7</text>
<text x="181.7" y="193.7">100k</text>
<text x="291.4" y="197.7">R33</text>
<text x="372.6" y="197.7">R36</text>
<text x="291.4" y="201.3">LINEXP_1 100kB</text>
<text x="372.6" y="201.3">LINEXP_3 100kB</text>
<text x="72.4" y="209.5">75k</text>
<text x="72.4" y="206.4">R13</text>
<text x="181.7" y="207.8">75k</text>
<text x="181.7" y="204.6">R6</text>
<text x="26.8" y="215.4">GAIN_1 100kB</text>
<text x="44.5" y="211.8">P2</text>
<text x="136.2" y="213.6">GAIN_3 100kB</text>
<text x="153.8" y="210.1">P6</text>
<text x="293.2" y="213.6">R2</text>
<text x="374.3" y="213.6">R15</text>
<text x="293.2" y="217.1">510</text>
<text x="374.3" y="217.1">510</text>
<text x="291.4" y="236.5">R34</text>
<text x="372.6" y="236.5">R35</text>
<text x="19.9" y="241.8">J4</text>
<text x="20.3" y="245.4">CV_IN_2</text>
<text x="60.4" y="245.3">P3</text>
<text x="129.3" y="241.8">J6</text>
<text x="129.6" y="245.4">CV_IN_4</text>
<text x="169.7" y="245.3">P7</text>
<text x="291.4" y="240.1">LINEXP_2 100kB</text>
<text x="372.6" y="240.1">LINEXP_4 100kB</text>
<text x="41" y="250.8">5</text>
<text x="46.2" y="248.9">CV_2 100kB</text>
<text x="150.3" y="250.8">5</text>
<text x="155.6" y="248.9">CV_4 100kB</text>
<text x="41" y="254.4">1</text>
<text x="150.3" y="254.4">1</text>
<text x="293.2" y="256">510</text>
<text x="293.2" y="252.4">R16</text>
<text x="374.3" y="255.9">510</text>
<text x="374.3" y="252.4">R17</text>
<text x="41" y="261.4">2</text>
<text x="150.3" y="261.4">2</text>
<text x="72.4" y="274.8">100k</text>
<text x="72.4" y="271.6">R1</text>
<text x="181.7" y="274.8">100k</text>
<text x="181.7" y="271.6">R8</text>
<text x="72.4" y="285.7">R3</text>
<text x="181.7" y="285.7">R9</text>
<text x="44.5" y="291.2">P4</text>
<text x="72.4" y="288.9">75k</text>
<text x="153.8" y="291.2">P8</text>
<text x="181.7" y="288.9">75k</text>
<text x="26.8" y="294.8">GAIN_2 100kB</text>
<text x="136.2" y="294.8">GAIN_4 100kB</text>
</g>
<g font-size="3.2">
<text x="326.7" y="109.4">1</text>
<text x="326.7" y="112.9">2</text>
<text x="326.7" y="116.4">3</text>
<text x="326.7" y="119.9">4</text>
<text x="326.7" y="123.5">5</text>
<text x="326.7" y="127">6</text>
<text x="326.7" y="130.5">7</text>
<text x="326.7" y="134.1">8</text>
</g>
</svg>
